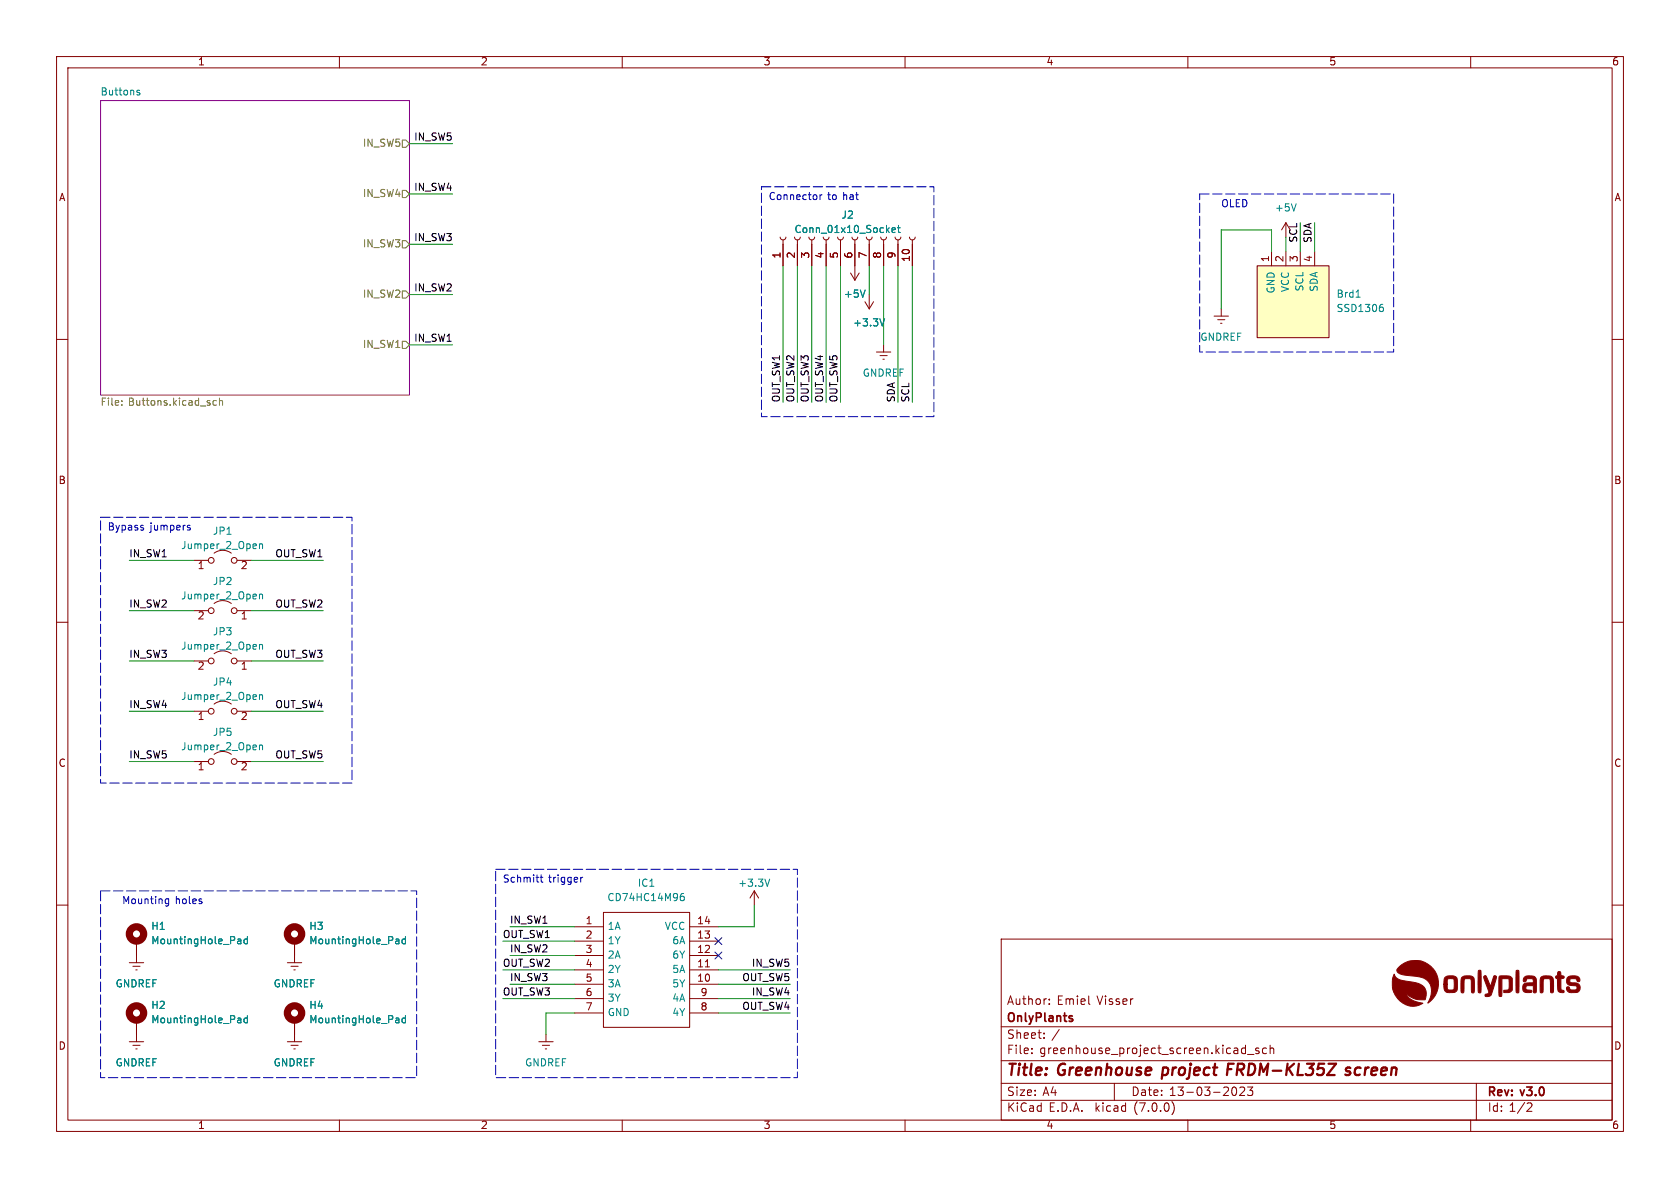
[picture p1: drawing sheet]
<svg xmlns="http://www.w3.org/2000/svg" width="297mm" height="210mm" viewBox="0 0 297 210" stroke-linecap="round" stroke-linejoin="round" font-family="sans-serif">
<g fill="none" stroke="#840000" stroke-width=".18">
<path d="M10 10h277v190h-277zM12 12h273v186h-273zM60 10v2M110 10v2M160 10v2M210 10v2M260 10v2M227.3 39.4l-.7 1.2M227.3 39.4v2.5M227.3 39.4l.8 1.2M10 60h2M137.9 41.9l.2 .4 .3 .1 .4-.1 .1-.4"/>
<path d="M138.4 42.4v4.6M140.5 41.9l.1 .4 .4 .1 .3-.1 .2-.4M141 42.4v4.6M143 41.9l.1 .4 .4 .1 .4-.1 .1-.4M143.5 42.4v4.6M145.5 41.9l.2 .4 .3 .1 .4-.1 .2-.4M146 42.4v4.6M148.1 41.9l.1 .4 .4 .1 .3-.1 .2-.4M148.6 42.4v4.6M150.4 48.3l.7 1.2M150.6 41.9l.2 .4 .3 .1 .4-.1 .1-.4M151.1 42.4v7.1"/>
<path d="M151.9 48.3l-.8 1.2M152.9 53.3l.8 1.3M153.2 41.9l.1 .4 .4 .1 .3-.1 .2-.4M153.7 42.4v4.6M153.7 52.1v2.5M154.4 53.3l-.7 1.3M155.7 41.9l.1 .4 .4 .1 .4-.1 .1-.4M156.2 42.4v4.6M158.2 41.9l.2 .4 .3 .1 .4-.1 .2-.4M158.7 42.4v4.6M160.8 41.9l.1 .4 .4 .1 .3-.1 .2-.4M161.3 42.4v4.6"/>
<path d="M214.6 55.9h2.6M215.3 56.5h1.2M215.8 57.2h.2M215.9 54.6v1.3M222.2 47h12.7v12.7h-12.7zM224.8 44.5v2.5M227.3 44.5v2.5M229.9 44.5v2.5M232.4 44.5v2.5M285 60h2M154.9 62.2h2.6M155.6 62.9h1.2"/>
<path d="M156.1 63.5h.2M156.2 61v1.2M34.3 99.1h2.5M37.8 97.8a2.54 2.54 0 0 1 3.1 0M41.9 99.1h2.5M10 110h2M34.3 108h2.5M34.3 116.8h2.5M37.8 106.7a2.54 2.54 0 0 1 3.1 0M37.8 115.6a2.54 2.54 0 0 1 3.1 0M41.9 108h2.5M41.9 116.8h2.5"/>
<path d="M285 110h2M34.3 125.7h2.5M34.3 134.6h2.5M37.8 124.5a2.54 2.54 0 0 1 3.1 0M37.8 133.4a2.54 2.54 0 0 1 3.1 0M41.9 125.7h2.5M41.9 134.6h2.5M10 160h2M133.3 157.5l-.7 1.3M133.3 157.5v2.5M133.3 157.5l.8 1.3M285 160h2"/>
<path d="M22.9 170.2h2.5M23.5 170.8h1.3M24 171.5h.3M24.1 166.4v3.8M50.8 170.2h2.5M51.4 170.8h1.3M51.9 171.5h.3M52.1 166.4v3.8M101.6 171.5h5.1M101.6 163.8h5.1M101.6 174h5.1M101.6 168.9h5.1"/>
<path d="M101.6 166.4h5.1M101.6 176.5h5.1M101.6 179.1h5.1M106.7 161.3h15.2v20.3h-15.2zM121.9 171.5h5.1M121.9 163.8h5.1M121.9 174h5.1M121.9 168.9h5.1M121.9 166.4h5.1M121.9 176.5h5.1M121.9 179.1h5.1M124.7 170.9h.7"/>
<path d="M177 166h108v32h-108zM185.5 177.4v.2M185.5 176.6v.2M192.5 177.5l.2 .1M22.9 184.2h2.5M23.5 184.8h1.3M24 185.4h.3M24.1 180.3v3.9M50.8 184.2h2.5M51.4 184.8h1.3M51.9 185.4h.3M52.1 180.3v3.9"/>
<path d="M60 198v2M95.2 184.2h2.6M95.9 184.8h1.3M96.4 185.4h.2M96.5 182.9v1.3M110 198v2M160 198v2M177 194.5h108M177 191.5h108M177 187.5h108M177 181.5h108M182.4 186.1v.2"/>
<path d="M182.4 185.3v.2M184.6 183.4v.2M184.6 182.6v.2M197 191.5v3M207.2 194.8a1.74 1.74 0 0 1 0 2.2M210 198v2M218 192.2h.1a.81 .81 0 0 1 .6 .6 .81 .81 0 0 1-.3 .8h-.4M219.2 192.3l.6-.1 .2 .1v.3l-.9 1.1h.9M220 185.3h.2M220.2 184.8v1.5M220.2 186.2l-.2 .1M220.5 186.4h1.2"/>
<path d="M220.5 192.2h1l-.5 .5 .4 .2v.6l-.2 .2h-.4l-.3-.2M222.5 185.3h-.3l-.2 .2v.2l.5 .1v.4h-.5M223.9 185.3h-.4l-.3 .2v.5l.1 .2h.6M224.5 185.4l.3-.1h.3l.1 1M224.5 184.8v1.5M260 198v2M261 191.5v6.5M270.5 195l.3 .2v.4l-.9 .9h.9"/>
<circle cx="37.3" cy="99.1" r=".51"/>
<circle cx="41.4" cy="99.1" r=".51"/>
<circle cx="37.3" cy="108" r=".51"/>
<circle cx="37.3" cy="116.8" r=".51"/>
<circle cx="41.4" cy="108" r=".51"/>
<circle cx="41.4" cy="116.8" r=".51"/>
<circle cx="37.3" cy="125.7" r=".51"/>
<circle cx="37.3" cy="134.6" r=".51"/>
<circle cx="41.4" cy="125.7" r=".51"/>
<circle cx="41.4" cy="134.6" r=".51"/>
</g>
<path d="M217 189h.7M218.1 188h-1l-.2 2M238.7 188.8a.49 .49 0 0 0-.8 .3l.1 .2 .5 .1 .2 .3-.1 .2-.2 .1-.6-.1" fill="none" stroke="#840000" stroke-width=".4"/>
<path d="M189.4 179.6h.2M189.4 180.1l.2 .2-.2 .3" fill="none" stroke="#840000" stroke-width=".3"/>
<path d="M17.8 17.8h54.6v52.1h-54.6z" fill="#fff" stroke="#fff" stroke-width=".18"/>
<path d="M17.8 17.8h54.6v52.1h-54.6z" fill="none" stroke="#840084" stroke-width=".18"/>
<path d="M71.1 24.8h.7l.6 .6-.6 .6h-.7zM71.1 33.7h.7l.6 .6-.6 .6h-.7zM71.1 51.4h.7l.6 .7-.6 .6h-.7zM71.1 42.5h.7l.6 .7-.6 .6h-.7zM21.5 71.5v.1M21.5 70.9v.1M38.3 70.9l-.4-.1-.2 .2 .1 .6h.5M38.8 70.9l.2-.1 .3 .1v.7M38.8 70.4v1.2M71.1 60.3h.7l.6 .7-.6 .6h-.7z" fill="none" stroke="#848400" stroke-width=".18"/>
<g fill="none" stroke="#008484" stroke-width=".18">
<path d="M24.3 16.3l.4 .3v.1l-.4 .1M24.3 16h.4M158.8 39.8v1.1l.3 .2M229.1 36l-.4 1.3M152.9 51.3l-.4 1.2M156.4 56.3l-.4 1.3M157.7 40.7l.6-.1-.1-.3h-.3l-.2 .1 .1 .6h.4M158.7 40.3h.4M239.7 52.5h.8M244.2 53.8h.3M244.3 54.3l.3 .2v.3l-.3 .3M45.9 96.1v.9"/>
<path d="M45.9 96.3l.2-.2 .3 .1v.8M45.9 105v.9M45.9 113.9v.9M45.9 105.2l.2-.2 .3 .1v.8M45.9 114l.2-.1 .3 .1v.8M45.9 131.8l.2-.1 .3 .1v.7M45.9 122.8v.9M45.9 131.7v.8M45.9 122.9l.2-.1 .3 .1v.8M120.3 158.6l.4-.2 .3 .3-.1 .5h-.4l-.2-.1M120.9 157.9l-.4 .1-.2 .2M136.1 155.4l-.5 1.3"/>
<path d="M42.2 166l.3 .1 .1 .7M42.2 180h.3l.1 .8M42.6 166.8h-.4M42.6 166.3l-.4 .1M43.7 166.1l-.3-.1-.3 .2 .2 .6h.4M43.7 165.6v1.2M43.7 179.5v1.3M70.1 166l.4 .1v.7M70.1 180h.4v.8M70.5 166.8h-.4M70.5 166.3l-.4 .1M71.7 165.6v1.2"/>
<path d="M71.7 179.5v1.3M71.7 166.1l-.4-.1-.2 .2 .1 .6h.5M42.6 180.7l-.4 .1M42.6 180.3h-.4M43.7 180h-.3l-.3 .2 .2 .5h.4M70.5 180.7l-.4 .1M70.5 180.3h-.4M71.7 180h-.4l-.2 .2 .1 .5h.5"/>
</g>
<g fill="none" stroke="#840000" stroke-width="1.3">
<circle cx="24.1" cy="165.1" r="1.27"/>
<circle cx="24.1" cy="179.1" r="1.27"/>
<circle cx="52.1" cy="179.1" r="1.27"/>
<circle cx="52.1" cy="165.1" r="1.27"/>
</g>
<g fill="#840000" stroke="#840000" stroke-width=".18">
<path d="M261.4 171.6l.2-.1 .2 .1 .1 2.1a2.98 2.98 0 0 1-.2 1.8 .36 .36 0 0 1-.4-.1 .36 .36 0 0 1 0-.4z"/>
<path d="M268.1 171.6l.3-.1 .1 .2v3.7a.32 .32 0 0 1-.4 0 .32 .32 0 0 1-.1-.4z"/>
<path d="M275.4 171.8l.2-.1 .3 .1v.7h.5l.1 .2-.1 .2-.5 .1v1.6a.37 .37 0 0 0 .1 .4 .37 .37 0 0 0 .4 .1l.1 .2a.73 .73 0 0 1-.8 .1 .73 .73 0 0 1-.3-.8l-.1-1.6h-.1a.27 .27 0 0 1-.2-.4 .27 .27 0 0 1 .3-.1z"/>
<path d="M247.4 170.9a4.1 4.1 0 0 1 6.1 .5 4.1 4.1 0 0 1-1.1 5.9 3.1 3.1 0 0 0-.2-4.1 7.6 7.6 0 0 0-3.6-.8 1.5 1.5 0 0 1-1.7-.9z"/>
<path d="M262.4 172.6l.2-.1h.1l.8 1.9 .4-1.4a.34 .34 0 0 1 .2-.5 .34 .34 0 0 1 .4 .1l-.7 2.8a.8 .8 0 0 1-1.3 .6l.1-.2a.49 .49 0 0 0 .5-.2 .49 .49 0 0 0 0-.6l-.4-.9a1.82 1.82 0 0 1-.3-1.5z"/>
<path d="M265.1 172.6l.4-.1a2.29 2.29 0 0 1 1.7 .3l.2 .2v2l-.5 .4-1.1 .1v-.4l.9-.2 .1-.6a1.57 1.57 0 0 0-.1-1.3h-1.2v2.9a.27 .27 0 0 1-.3 .3 .27 .27 0 0 1-.2-.4z"/>
<path d="M258.5 172.7a1.72 1.72 0 0 1 2.1 .3l.1 .9a2.26 2.26 0 0 1-.2 1.6h-.2a2.99 2.99 0 0 1-.2-1.9 .47 .47 0 0 0-.1-.5 .47 .47 0 0 0-.5-.1h-.5a2.49 2.49 0 0 0-.2 1.7v.6a.28 .28 0 0 1-.4 .2 .28 .28 0 0 1-.1-.4v-.5a2.68 2.68 0 0 1 .2-1.9z"/>
<path d="M272.5 172.7a1.76 1.76 0 0 1 2.1 .2v2a.38 .38 0 0 1 0 .5 .38 .38 0 0 1-.4 .1l-.2-2.5h-1a2.8 2.8 0 0 0-.2 1.9 .35 .35 0 0 1 0 .5 .35 .35 0 0 1-.5 0v-.9a2.67 2.67 0 0 1 .2-1.8z"/>
<path d="M246.5 172.2a2 2 0 0 0 2.1 1.2l.9 .2a2.65 2.65 0 0 1 2.6 1.7l-.2 1.4a4.6 4.6 0 0 1-3.7-1.3v.1a4.2 4.2 0 0 0 3.4 1.8 3.6 3.6 0 0 1-5.4-2.5v-1.6z"/>
<path d="M255.4 172.8a1.6 1.6 0 0 1 2.2 .2l.1 .7a1.61 1.61 0 0 1-.3 1.6l-.6 .2a1.1 1.1 0 0 1-1.5-.5v-1h.5v.3a.54 .54 0 0 0 .1 .6 .54 .54 0 0 0 .7 .1h.3a2.61 2.61 0 0 0 0-2 .72 .72 0 0 0-1 .3l-.1 .7h-.5z"/>
<path d="M269.5 172.8a1.76 1.76 0 0 1 2 .1l.1 2a.39 .39 0 0 1 0 .5 .39 .39 0 0 1-.5 .1v-1.3h-.9a.42 .42 0 0 0-.5 .5 .42 .42 0 0 0 .6 .3l.5 .1v.2a1.35 1.35 0 0 1-1.5-.1 .96 .96 0 0 1 0-1.2 .96 .96 0 0 1 1.1-.3h.7a.57 .57 0 0 0-.1-.6 .57 .57 0 0 0-.7-.1h-.4a.4 .4 0 0 1-.1 .5 .4 .4 0 0 1-.5-.1z"/>
<path d="M277.2 172.7a1.7 1.7 0 0 1 2.1 .3v.4a.35 .35 0 0 1-.4 .1 .35 .35 0 0 1-.2-.4l-.8-.1a.36 .36 0 0 0-.4 .3 .36 .36 0 0 0 .3 .4 1.17 1.17 0 0 1 1.5 .8 .89 .89 0 0 1-1.1 1 .83 .83 0 0 1-.9-.2 .83 .83 0 0 1-.3-.8h.4a.69 .69 0 0 0 1 .5 .38 .38 0 0 0 .4-.4 .38 .38 0 0 0-.5-.4 1.08 1.08 0 0 1-1.3-.6v-.5z"/>
</g>
<path d="M222.2 47h12.7v12.7h-12.7z" fill="#ffffc2" stroke="#ffffc2" stroke-width=".18"/>
<path d="M145 34.4v.9M145.3 34.4l-.3 .3M33.3 93.3h.3l.1 .2-.2 .2h-.3M33.3 92.9h.3M29.3 159.7h.5M29.3 159h.5M29.8 158.9v1l-.2 .3-.3-.1M95.5 155.1h.5M95.7 154.7v1.1l.3 .1M102.7 155.1v.8M103 155.1l-.3 .2" fill="none" stroke="#0000c2" stroke-width=".18"/>
<path d="M134.6 33h30.5v40.7h-30.5v-40.7M212.1 34.3h34.3v27.9h-34.3v-27.9M17.8 91.4h44.4v47h-44.4v-47M17.8 157.5h55.9v33h-55.9v-33M87.6 153.7h53.4v36.8h-53.4v-36.8" fill="none" stroke="#0000c2" stroke-width=".18" stroke-dasharray="1.7 .6"/>
<g fill="none" stroke="#008400" stroke-width=".18">
<path d="M72.4 34.3h7.6M72.4 25.4h7.6M229.9 39.4v5.1M232.4 39.4v5.1M72.4 52.1h7.6M72.4 43.2h7.6M138.4 47v24.1M141 47v24.1M143.5 47v24.1M146 47v24.1M148.6 47v24.1M153.7 47v5.1"/>
<path d="M156.2 47v14M158.7 47v24.1M161.3 47v24.1M224.8 44.5v-3.9h-8.9v14M227.3 41.9v2.6M72.4 61h7.6M22.9 99.1h11.4M44.4 99.1h12.7M22.9 116.8h11.4M22.9 108h11.4M44.4 116.8h12.7M44.4 108h12.7"/>
<path d="M22.9 125.7h11.4M22.9 134.6h11.4M44.4 125.7h12.7M44.4 134.6h12.7M88.9 171.5h12.7M88.9 176.5h12.7M88.9 166.4h12.7M90.2 163.8h11.4M90.2 168.9h11.4M90.2 174h11.4M101.6 179.1h-5.1v3.8M127 179.1h12.7"/>
<path d="M127 171.5h12.7M127 176.5h12.7M127 174h12.7M133.3 160v3.8h-6.3"/>
</g>
<path d="M126.4 165.8l1.2 1.2M126.4 168.3l1.2 1.2M127.6 165.8l-1.2 1.2M127.6 168.3l-1.2 1.2" fill="none" stroke="#000084" stroke-width=".18"/>
<g font-size="2.8" fill="#840000">
<text x="178" y="190.8">Title:</text>
<text x="187.1" y="190.8">Greenhouse</text>
<text x="206.2" y="190.8">project</text>
<text x="218.2" y="190.8">FRDM-KL35Z</text>
<text x="239.8" y="190.8">screen</text>
</g>
<g font-size="2.1" fill="#840000">
<text x="178" y="177.9">Author:</text>
<text x="186.8" y="177.9">Emiel</text>
<text x="194" y="177.9">Visser</text>
<text x="178" y="183.9">Sheet:</text>
<text x="178" y="181.1">OnlyPlants</text>
<text x="185.9" y="183.9">/</text>
<text x="178" y="186.6">File:</text>
<text x="183.8" y="186.6">greenhouse_project_screen.kicad_sch</text>
<text x="178" y="196.8">KiCad</text>
<text x="178" y="194">Size:</text>
<text x="184.3" y="194">A4</text>
<text x="185.4" y="196.8">E.D.A.</text>
<text x="193.7" y="196.8">kicad</text>
<text x="200" y="194">Date:</text>
<text x="200.6" y="196.8">(7.0.0)</text>
<text x="206.7" y="194">13-03-2023</text>
<text x="263" y="194.2">Rev:</text>
<text x="263" y="196.8">Id: 1/2</text>
<text x="269" y="194.2">v3.0</text>
</g>
<g font-size="1.8" fill="#840000">
<text x="35" y="11.8">1</text>
<text x="85" y="11.8">2</text>
<text x="135" y="11.8">3</text>
<text x="185" y="11.8">4</text>
<text x="235" y="11.8">5</text>
<text x="285" y="11.8">6</text>
<text x="10.4" y="35.8">A</text>
<text x="285.4" y="35.8">A</text>
<text x="138.2" y="45.8" transform="rotate(-90 138.2 45.8)">1</text>
<text x="140.7" y="45.8" transform="rotate(-90 140.7 45.8)">2</text>
<text x="143.3" y="45.8" transform="rotate(-90 143.3 45.8)">3</text>
<text x="145.8" y="45.8" transform="rotate(-90 145.8 45.8)">4</text>
<text x="148.3" y="45.8" transform="rotate(-90 148.3 45.8)">5</text>
<text x="150.9" y="45.8" transform="rotate(-90 150.9 45.8)">6</text>
<text x="153.4" y="45.8" transform="rotate(-90 153.4 45.8)">7</text>
<text x="156" y="45.8" transform="rotate(-90 156 45.8)">8</text>
<text x="158.5" y="45.8" transform="rotate(-90 158.5 45.8)">9</text>
<text x="161" y="46.4" transform="rotate(-90 161 46.4)">10</text>
<text x="224.5" y="46.4" transform="rotate(-90 224.5 46.4)">1</text>
<text x="227.1" y="46.4" transform="rotate(-90 227.1 46.4)">2</text>
<text x="229.6" y="46.4" transform="rotate(-90 229.6 46.4)">3</text>
<text x="232.2" y="46.4" transform="rotate(-90 232.2 46.4)">4</text>
<text x="10.3" y="85.8">B</text>
<text x="285.3" y="85.8">B</text>
<text x="34.9" y="101">1</text>
<text x="42.5" y="101">2</text>
<text x="34.9" y="109.9">2</text>
<text x="42.5" y="109.9">1</text>
<text x="34.9" y="118.7">2</text>
<text x="42.5" y="118.7">1</text>
<text x="34.9" y="127.6">1</text>
<text x="42.5" y="127.6">2</text>
<text x="10.3" y="135.8">C</text>
<text x="34.9" y="136.5">1</text>
<text x="42.5" y="136.5">2</text>
<text x="285.3" y="135.8">C</text>
<text x="103.5" y="163.6">1</text>
<text x="103.5" y="166.1">2</text>
<text x="123.2" y="166.1">13</text>
<text x="123.2" y="163.6">14</text>
<text x="103.5" y="168.7">3</text>
<text x="103.5" y="171.2">4</text>
<text x="103.5" y="173.7">5</text>
<text x="123.2" y="173.7">10</text>
<text x="123.2" y="171.2">11</text>
<text x="123.2" y="168.7">12</text>
<text x="103.5" y="176.3">6</text>
<text x="103.5" y="178.8">7</text>
<text x="123.8" y="178.8">8</text>
<text x="123.8" y="176.3">9</text>
<text x="10.3" y="185.8">D</text>
<text x="285.3" y="185.8">D</text>
<text x="35" y="199.8">1</text>
<text x="85" y="199.8">2</text>
<text x="135" y="199.8">3</text>
<text x="185" y="199.8">4</text>
<text x="235" y="199.8">5</text>
<text x="285" y="199.8">6</text>
</g>
<g font-size="1.8" fill="#008484">
<text x="17.8" y="17.1">Buttons</text>
<text x="140.4" y="41.5">Conn_01x10_Socket</text>
<text x="148.7" y="38.9">J2</text>
<text x="225.3" y="37.7">+5V</text>
<text x="149.1" y="52.9">+5V</text>
<text x="225.6" y="52" transform="rotate(-90 225.6 52)">GND</text>
<text x="228.2" y="51.8" transform="rotate(-90 228.2 51.8)">VCC</text>
<text x="230.7" y="51.6" transform="rotate(-90 230.7 51.6)">SCL</text>
<text x="233.2" y="51.7" transform="rotate(-90 233.2 51.7)">SDA</text>
<text x="236.2" y="52.9">Brd1</text>
<text x="150.8" y="58">+3.3V</text>
<text x="236.2" y="55.4">SSD1306</text>
<text x="212.1" y="60.5">GNDREF</text>
<text x="152.5" y="66.9">GNDREF</text>
<text x="37.6" y="94.8">JP1</text>
<text x="32" y="97.3">Jumper_2_Open</text>
<text x="32" y="106.2">Jumper_2_Open</text>
<text x="37.6" y="103.7">JP2</text>
<text x="37.6" y="112.6">JP3</text>
<text x="32" y="115.1">Jumper_2_Open</text>
<text x="32" y="124">Jumper_2_Open</text>
<text x="37.6" y="121.5">JP4</text>
<text x="37.6" y="130.4">JP5</text>
<text x="32" y="132.9">Jumper_2_Open</text>
<text x="107.3" y="159.6">CD74HC14M96</text>
<text x="112.7" y="157">IC1</text>
<text x="130.4" y="157">+3.3V</text>
<text x="26.7" y="164.7">H1</text>
<text x="26.7" y="167.2">MountingHole_Pad</text>
<text x="54.6" y="164.7">H3</text>
<text x="54.6" y="167.2">MountingHole_Pad</text>
<text x="107.4" y="164.7">1A</text>
<text x="107.4" y="167.2">1Y</text>
<text x="117.4" y="164.7">VCC</text>
<text x="118.7" y="167.2">6A</text>
<text x="107.4" y="169.7">2A</text>
<text x="107.4" y="172.3">2Y</text>
<text x="118.7" y="172.3">5A</text>
<text x="118.7" y="169.7">6Y</text>
<text x="20.4" y="174.8">GNDREF</text>
<text x="26.7" y="178.6">H2</text>
<text x="48.3" y="174.8">GNDREF</text>
<text x="54.6" y="178.6">H4</text>
<text x="107.4" y="174.8">3A</text>
<text x="107.4" y="177.4">3Y</text>
<text x="107.4" y="179.9">GND</text>
<text x="118.7" y="174.8">5Y</text>
<text x="118.7" y="179.9">4Y</text>
<text x="118.7" y="177.4">4A</text>
<text x="26.7" y="181.2">MountingHole_Pad</text>
<text x="54.6" y="181.2">MountingHole_Pad</text>
<text x="20.4" y="188.8">GNDREF</text>
<text x="48.3" y="188.8">GNDREF</text>
<text x="92.8" y="188.8">GNDREF</text>
</g>
<g font-size="1.8" fill="#848400">
<text x="64" y="26.2">IN_SW5</text>
<text x="64" y="35.1">IN_SW4</text>
<text x="64" y="44">IN_SW3</text>
<text x="64" y="52.9">IN_SW2</text>
<text x="64" y="61.8">IN_SW1</text>
<text x="17.8" y="72.1">File:</text>
<text x="22.7" y="72.1">Buttons.kicad_sch</text>
</g>
<g font-size="1.8">
<text x="73.1" y="25.1">IN_SW5</text>
<text x="73.1" y="33.9">IN_SW4</text>
<text x="73.1" y="42.8">IN_SW3</text>
<text x="229.5" y="43" transform="rotate(-90 229.5 43)">SCL</text>
<text x="232.1" y="43.1" transform="rotate(-90 232.1 43.1)">SDA</text>
<text x="73.1" y="51.7">IN_SW2</text>
<text x="73.1" y="60.6">IN_SW1</text>
<text x="138.1" y="71.1" transform="rotate(-90 138.1 71.1)">OUT_SW1</text>
<text x="140.6" y="71.1" transform="rotate(-90 140.6 71.1)">OUT_SW2</text>
<text x="143.2" y="71.1" transform="rotate(-90 143.2 71.1)">OUT_SW3</text>
<text x="145.7" y="71.1" transform="rotate(-90 145.7 71.1)">OUT_SW4</text>
<text x="148.2" y="71.1" transform="rotate(-90 148.2 71.1)">OUT_SW5</text>
<text x="158.4" y="71.1" transform="rotate(-90 158.4 71.1)">SDA</text>
<text x="160.9" y="71.1" transform="rotate(-90 160.9 71.1)">SCL</text>
<text x="22.9" y="98.7">IN_SW1</text>
<text x="48.6" y="98.7">OUT_SW1</text>
<text x="22.9" y="107.6">IN_SW2</text>
<text x="48.6" y="107.6">OUT_SW2</text>
<text x="22.9" y="116.5">IN_SW3</text>
<text x="48.6" y="116.5">OUT_SW3</text>
<text x="22.9" y="125.4">IN_SW4</text>
<text x="48.6" y="125.4">OUT_SW4</text>
<text x="22.9" y="134.3">IN_SW5</text>
<text x="48.6" y="134.3">OUT_SW5</text>
<text x="88.9" y="166">OUT_SW1</text>
<text x="90.2" y="163.5">IN_SW1</text>
<text x="88.9" y="171.1">OUT_SW2</text>
<text x="90.2" y="168.6">IN_SW2</text>
<text x="90.2" y="173.6">IN_SW3</text>
<text x="131.1" y="173.6">OUT_SW5</text>
<text x="132.8" y="171.1">IN_SW5</text>
<text x="88.9" y="176.2">OUT_SW3</text>
<text x="131.1" y="178.7">OUT_SW4</text>
<text x="132.8" y="176.2">IN_SW4</text>
</g>
<g font-size="1.8" fill="#0000c2">
<text x="135.9" y="35.6">Connector</text>
<text x="146.3" y="35.6">to</text>
<text x="149.1" y="35.6">hat</text>
<text x="215.9" y="36.8">OLED</text>
<text x="19" y="94">Bypass</text>
<text x="26.5" y="94">jumpers</text>
<text x="21.6" y="160">Mounting</text>
<text x="31" y="160">holes</text>
<text x="88.9" y="156.2">Schmitt</text>
<text x="97" y="156.2">trigger</text>
</g>
</svg>
